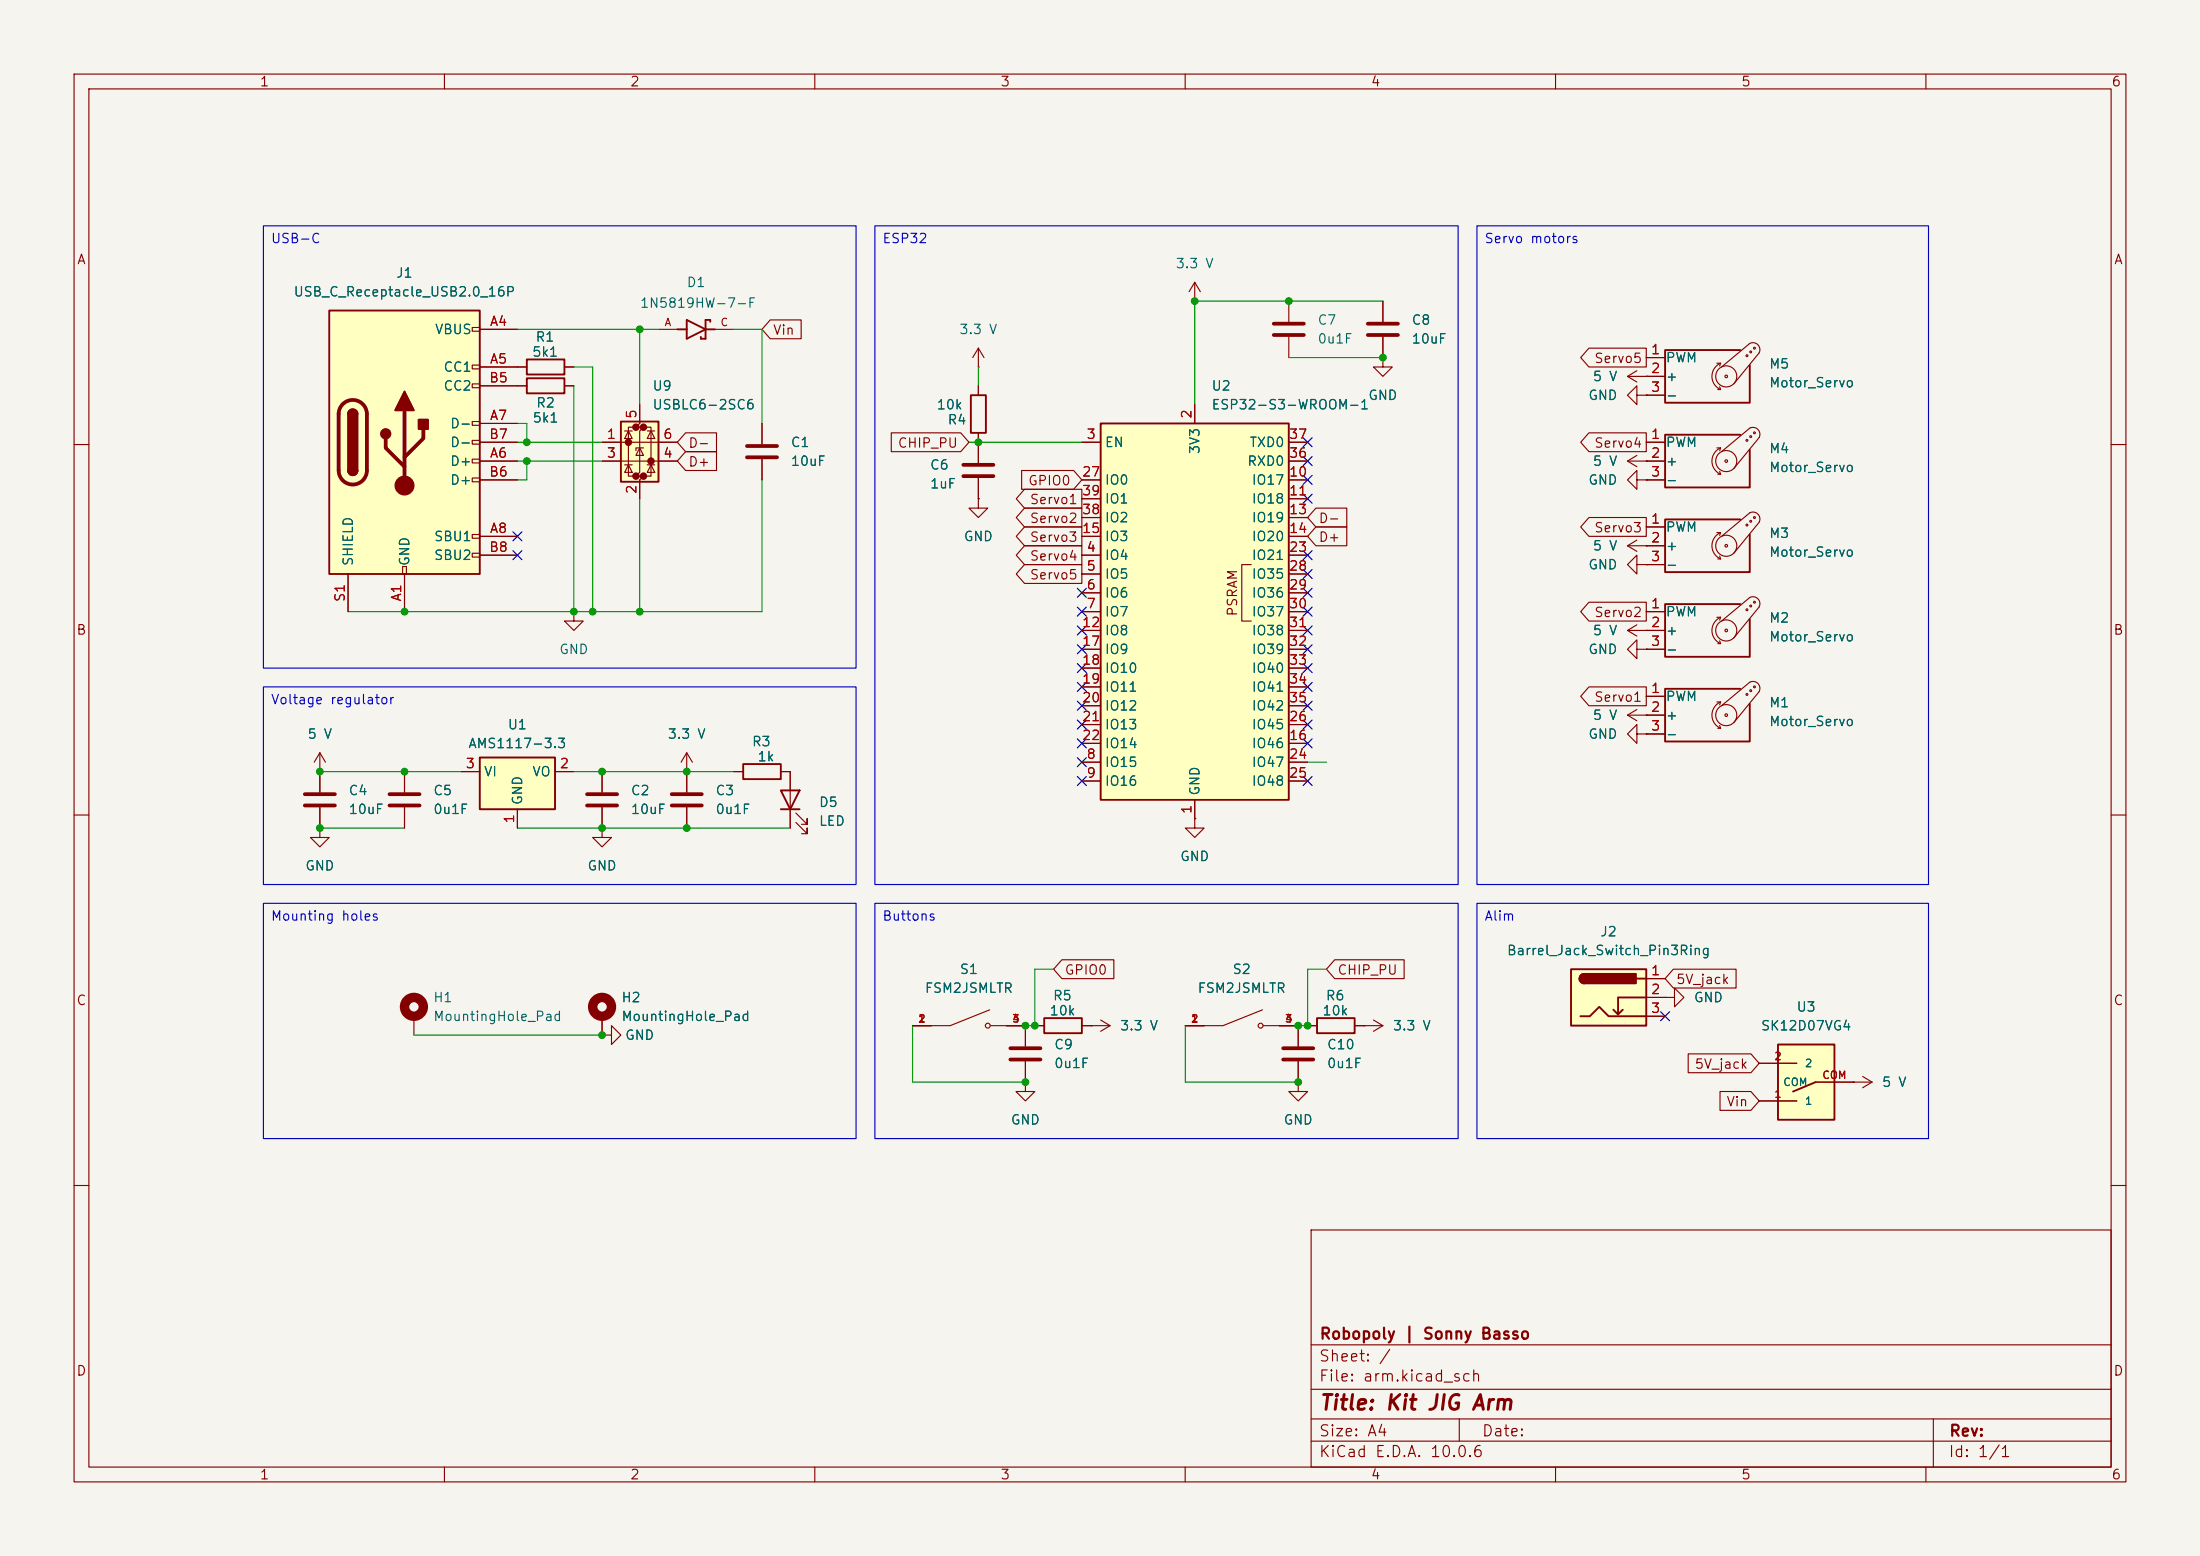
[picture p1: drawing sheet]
<svg xmlns="http://www.w3.org/2000/svg" width="297mm" height="210mm" viewBox="0 0 297 210" stroke-linecap="round" stroke-linejoin="round" font-family="sans-serif">
<path d="M0 0h297v210h-297z" fill="#f5f4ef" stroke="#f5f4ef" stroke-width=".14"/>
<g fill="none" stroke="#840000" stroke-width=".15">
<path d="M10 10h277v190h-277zM12 12h273v186h-273zM60 10v2M110 10v2M160 10v2M210 10v2M260 10v2M69.8 49.5h1.3M76.2 49.5h1.3M88.9 44.5h2.5M96.5 44.5h2.6M10 60h2"/>
<path d="M285 60h2M10 110h2M81.3 111.8v1.2h1.2l-1.2 1.3-1.3-1.3h1.3M81.3 111.8h.1M81.3 104.1v2.8M81.3 109v2.8M285 110h2M147.3 138.4h.1M147.3 138.4h2.6M148.6 137.7l1.3 .7M149.9 138.4l-1.3 .8M10 160h2"/>
<path d="M177 166h108v32h-108zM285 160h2M60 198v2M110 198v2M160 198v2M177 194.5h108M177 191.5h108M177 187.5h108M177 181.5h108M197 191.5v3M210 198v2M260 198v2"/>
<path d="M261 191.5v6.5"/>
</g>
<path d="M79.2 107.2h4.1M79.2 108.7h4.1" fill="none" stroke="#840000" stroke-width=".51"/>
<path d="M71.1 48.5h5.1v2h-5.1zM91.4 44.5h1.3M92.7 43.2l2.5 1.3-2.5 1.2zM95.2 44.5h1.3M95.9 43.4v-.2h-.7v2.5h-.6v-.2" fill="none" stroke="#840000" stroke-width=".25"/>
<path d="M44.4 41.9h20.4v35.6h-20.4z" fill="#ffffc2"/>
<g fill="none" stroke="#840000" stroke-width=".15">
<path d="M161.3 38.1l-.8 1.3M161.3 38.1l.8 1.3M161.3 38.1v2.5M63.8 44.2h1v.5h-1zM63.8 49.3h1v.5h-1zM63.8 51.8h1v.5h-1zM63.8 56.9h1v.5h-1zM63.8 59.4h1v.5h-1zM64.8 44.5h5M64.8 49.5h5M64.8 57.2h5M64.8 52.1h5"/>
<path d="M64.8 59.7h5M132.1 49.5h.1M132.1 47l-.8 1.3M132.1 47l.7 1.3M132.1 47v2.5M132.1 52.1v1.2M132.1 58.4v4.1M161.3 40.6h.1M186.7 48.3v1.2h1.3l-1.3 1.3-1.3-1.3h1.3M186.7 48.3h.1M186.7 40.6v2.8M186.7 45.5v2.8"/>
<path d="M47 77.5v5.1M54.4 76.5h.5v1h-.5zM54.6 77.5v5.1M63.8 62h1v.5h-1zM63.8 64.5h1v.5h-1zM63.8 72.1h1v.5h-1zM63.8 74.7h1v.5h-1zM64.8 62.2h5M64.8 72.4h5M64.8 64.8h5M64.8 74.9h5M132.1 64.5v2.8"/>
<path d="M77.5 82.6v1.2h1.2l-1.2 1.3-1.3-1.3h1.3M77.5 82.6h.1M139.7 138.4h1.3M146 138.4h1.3M184.1 138.4h.1M184.1 138.4h2.6M185.4 137.7l1.3 .7M186.7 138.4l-1.3 .8"/>
</g>
<path d="M44.4 41.9h20.4v35.6h-20.4zM47 55.9a.64 .64 0 0 1 .6-.7 .64 .64 0 0 1 .7 .7M131.1 53.3h2v5.1h-2zM47 63.5a.64 .64 0 0 0 .6 .6 .64 .64 0 0 0 .7-.6M141 137.4h5v2h-5z" fill="none" stroke="#840000" stroke-width=".25"/>
<path d="M46.3 54.5a1.9 1.9 0 0 1 2-.4 1.9 1.9 0 0 1 1.2 1.8v7.6a1.91 1.91 0 0 1-1.9 1.9 1.91 1.91 0 0 1-1.9-1.9v-7.6a1.9 1.9 0 0 1 .6-1.4zM52.1 59.2v1.3l2.5 2.5M54.6 55.4v10.1M57.1 57.9v1.3l-2.5 2.5M184.7 43.7h4M184.7 45.2h4M130 62.7h4.1M130 64.3h4.1" fill="none" stroke="#840000" stroke-width=".51"/>
<g fill="#840000" stroke="#840000" stroke-width=".25">
<path d="M47 55.9h1.3v7.6h-1.3z"/>
<path d="M47.2 55.4a.64 .64 0 0 1 .7-.1 .64 .64 0 0 1 .4 .6h-1.3z"/>
<path d="M47 63.5h1.3a.64 .64 0 0 1-.7 .6 .64 .64 0 0 1-.6-.6z"/>
<path d="M54.6 52.8l1.3 2.6h-2.6z"/>
<path d="M56.5 56.6h1.3v1.3h-1.3z"/>
<circle cx="52.1" cy="58.5" r=".63"/>
</g>
<circle cx="54.6" cy="65.5" r="1.27" fill="#840000" stroke="#840000" stroke-width=".15"/>
<path d="M148.6 57.2h25.4v50.8h-25.4z" fill="#ffffc2"/>
<path d="M148.6 57.2h25.4v50.8h-25.4zM100.3 103.1h5.1v2.1h-5.1zM105.4 106.7h2.5l-1.2 2.5zM105.4 109.2h2.5M177.8 137.4h5.1v2h-5.1z" fill="none" stroke="#840000" stroke-width=".25"/>
<g fill="none" stroke="#840000" stroke-width=".15">
<path d="M146 59.7h2.6M161.3 54.6v2.6M174 59.7h2.5M174 40.6v2.8M174 45.5v2.8M146 74.9h2.6M146 77.5h2.6M146 64.8h2.6M146 67.3h2.6M146 69.9h2.6M146 72.4h2.6M168.9 76.2h-1.3v7.6h1.3"/>
<path d="M174 74.9h2.5M174 77.5h2.5M174 64.8h2.5M174 67.3h2.5M174 69.9h2.5M174 72.4h2.5M174 62.2h2.5M146 80h2.6M146 82.6h2.6M146 85.1h2.6M146 87.6h2.6M146 90.2h2.6"/>
<path d="M146 92.7h2.6M146 95.3h2.6M146 97.8h2.6M174 80h2.5M174 82.6h2.5M174 85.1h2.5M174 87.6h2.5M174 90.2h2.5M174 92.7h2.5M174 95.3h2.5M174 97.8h2.5M92.7 104.1h.1"/>
<path d="M92.7 101.6v5.3M92.7 109v2.8M92.7 101.6l-.8 1.3M92.7 101.6l.8 1.3M99.1 104.1h1.2M105.4 104.1h1.3v7.7M107.4 111l1.6 1.5v-.7v.7h-.8M107.4 109.7l1.6 1.6v-.8v.8h-.8M146 102.9h2.6M146 105.4h2.6M146 100.3h2.6M161.3 110.5v1.3h1.3l-1.3 1.2-1.3-1.2h1.3"/>
<path d="M161.3 110.5h.1M161.3 108v2.5M174 102.9h2.5M174 105.4h2.5M174 100.3h2.5M55.9 137.2v2.5M81.3 139.7h1.2v-1.3l1.3 1.3-1.3 1.3v-1.3M81.3 139.7h.1M81.3 137.2v2.5M175.3 138.4v2.8M176.5 138.4h1.3M182.9 138.4h1.2"/>
<path d="M175.3 143.3v2.8"/>
</g>
<g fill="none" stroke="#840000" stroke-width="1.3">
<circle cx="55.9" cy="135.9" r="1.27"/>
<circle cx="81.3" cy="135.9" r="1.27"/>
</g>
<path d="M172 43.7h4M172 45.2h4M90.7 107.2h4M90.7 108.7h4M173.2 141.5h4.1M173.2 143h4.1" fill="none" stroke="#840000" stroke-width=".51"/>
<path d="M64.8 102.2h10.1v7h-10.1z" fill="#ffffc2"/>
<path d="M234.9 93h-10.1v7.1h11.4v-5.1M234.9 81.5h-10.1v7.1h11.4v-5M64.8 102.2h10.1v7h-10.1z" fill="none" stroke="#840000" stroke-width=".25"/>
<g fill="none" stroke="#840000" stroke-width=".15">
<path d="M219.7 96.5h5.1M219.7 96.5l1.3 .8M221 99.1v-1.3l-1.3 1.3 1.3 1.2v-1.2h1.2M221 95.8l-1.3 .7M222.2 99.1h.1M222.2 96.5h.1M222.2 94h2.6M222.2 99.1h2.6M222.2 82.6h2.6M222.2 85.1h2.6M222.2 87.6h2.6M231.8 94.7h.5"/>
<path d="M231.8 83.3h.5M231.9 98.3h.4M231.9 86.9h.4M232.2 97.9l.1 .4M232.2 86.5l.1 .4M232.3 94.7a1.94 1.94 0 0 0-1.2 1.8 1.94 1.94 0 0 0 1.2 1.8M232.3 83.3a1.94 1.94 0 0 0-1.2 1.8 1.94 1.94 0 0 0 1.2 1.8M232.3 94.7l-.1 .4M232.3 83.3l-.1 .4M232.4 95.3l3.8-3.2a.94 .94 0 0 1 1.1 .1 .94 .94 0 0 1 .2 1.1l-3.4 4.2M232.4 83.8l3.8-3.2a.94 .94 0 0 1 1.1 .2 .94 .94 0 0 1 .2 1.1l-3.4 4.2M43.2 111.8v1.2h1.2l-1.2 1.3-1.3-1.3h1.3"/>
<path d="M43.2 111.8h.1M43.2 104.1h.1M43.2 101.6v5.3M43.2 109v2.8M43.2 101.6l-.8 1.3M43.2 101.6l.7 1.3M54.6 104.1v2.8M54.6 109v2.8M62.2 104.1h2.6M69.8 109.2v2.6M74.9 104.1h2.6M133.6 136.3l-5.3 2.1h-5.1"/>
<path d="M133.7 138.4h4.7v2.8M170.4 136.3l-5.3 2.1h-5.1M170.6 138.4h4.7M138.4 146.1v1.2h1.3l-1.3 1.3-1.2-1.3h1.2M138.4 146.1h.1M138.4 143.3v2.8"/>
<circle cx="233" cy="96.5" r=".18"/>
<circle cx="233" cy="85.1" r=".18"/>
<circle cx="233" cy="96.5" r="1.42"/>
<circle cx="233" cy="85.1" r="1.42"/>
<circle cx="235.8" cy="93.7" r=".13"/>
<circle cx="235.8" cy="82.3" r=".13"/>
<circle cx="236.3" cy="81.8" r=".13"/>
<circle cx="236.3" cy="93.2" r=".13"/>
<circle cx="236.9" cy="92.7" r=".13"/>
<circle cx="236.9" cy="81.3" r=".13"/>
<circle cx="133.3" cy="138.4" r=".33"/>
<circle cx="170.2" cy="138.4" r=".33"/>
</g>
<path d="M41.1 107.2h4.1M41.1 108.7h4.1M52.6 107.2h4M52.6 108.7h4M136.4 141.5h4.1M136.4 143h4.1" fill="none" stroke="#840000" stroke-width=".51"/>
<path d="M83.8 56.9h5.1v8.1h-5.1z" fill="#ffffc2"/>
<g fill="#840000" stroke="#840000" stroke-width=".51">
<circle cx="84.8" cy="59.7" r=".25"/>
<circle cx="85.9" cy="57.7" r=".25"/>
<circle cx="85.9" cy="64.3" r=".25"/>
<circle cx="86.9" cy="57.7" r=".25"/>
<circle cx="86.9" cy="64.3" r=".25"/>
<circle cx="87.9" cy="62.2" r=".25"/>
</g>
<g fill="none" stroke="#840000" stroke-width=".15">
<path d="M69.8 52.1h1.3M76.2 52.1h1.3M81.3 59.7h10.1M84.3 58.2h1M84.8 58.2l.5 1h-1zM85.9 57.7h-1.1v6.6h1.1M86.4 54.6v2.6l-.5 .5h1l-.5 .5v5.6l-.5 .5h1l-.5 .5v2.5M86.9 57.7h1v6.6h-1M87.4 58.2h1M87.9 58.2l.5 1h-1zM102.9 57.2v2.7M222.2 59.7h2.6"/>
<path d="M222.2 48.3h2.6M222.2 50.8h2.6M222.2 53.3h2.6M231.8 49h.5M231.9 52.6h.4M232.2 52.2l.1 .4M232.3 49a1.94 1.94 0 0 0-1.2 1.8 1.94 1.94 0 0 0 1.2 1.8M232.3 49l-.1 .4M232.4 49.5l3.8-3.1a.94 .94 0 0 1 1.1 .1 .94 .94 0 0 1 .2 1.1l-3.4 4.2M81.3 62.2h10.1M84.3 62.7h1M84.8 62.7l.5 1.1h-1z"/>
<path d="M86.4 60.5l.5 1h-1zM86.9 60.5h-1v.3M87.4 62.7h1M87.9 62.7l.5 1.1h-1zM102.9 62v2.8M219.7 73.7h5.1M219.7 73.7l1.3 .7M221 76.2v-1.3l-1.3 1.3 1.3 1.3v-1.3h1.2M221 72.9l-1.3 .8M222.2 73.7h.1M222.2 76.2h.1M222.2 62.2h2.6"/>
<path d="M222.2 71.1h2.6M222.2 76.2h2.6M222.2 64.8h2.6M231.8 71.9h.5M231.8 60.5h.5M231.9 75.4h.4M231.9 64h.4M232.2 75.1l.1 .3M232.2 63.6l.1 .4M232.3 71.9a1.94 1.94 0 0 0-1.2 1.8 1.94 1.94 0 0 0 1.2 1.7M232.3 60.5a1.94 1.94 0 0 0-1.2 1.7 1.94 1.94 0 0 0 1.2 1.8M232.3 71.9l-.1 .4"/>
<path d="M232.3 60.5l-.1 .3M232.4 72.4l3.8-3.2a.94 .94 0 0 1 1.1 .2 .94 .94 0 0 1 .2 1.1l-3.4 4.2M232.4 61l3.8-3.2a.94 .94 0 0 1 1.1 .2 .94 .94 0 0 1 .2 1.1l-3.4 4.1M219.7 85.1l1.3 .8M219.7 85.1h2.5M221 87.6v-1.2l-1.3 1.2 1.3 1.3v-1.3h1.2M221 84.3l-1.3 .8M222.2 87.6h.1M222.2 85.1h.1M250.2 146.1h.1M250.2 146.1h2.5M251.5 145.3l1.2 .8"/>
<path d="M252.7 146.1l-1.2 .7"/>
<circle cx="233" cy="50.8" r=".18"/>
<circle cx="233" cy="50.8" r="1.42"/>
<circle cx="235.8" cy="48" r=".13"/>
<circle cx="235.8" cy="59.4" r=".13"/>
<circle cx="236.3" cy="58.9" r=".13"/>
<circle cx="236.3" cy="47.5" r=".13"/>
<circle cx="236.9" cy="47" r=".13"/>
<circle cx="236.9" cy="58.4" r=".13"/>
<circle cx="233" cy="73.7" r=".18"/>
<circle cx="233" cy="62.2" r=".18"/>
<circle cx="233" cy="73.7" r="1.42"/>
<circle cx="233" cy="62.2" r="1.42"/>
<circle cx="235.8" cy="70.9" r=".13"/>
<circle cx="236.3" cy="70.4" r=".13"/>
<circle cx="236.9" cy="69.9" r=".13"/>
</g>
<path d="M71.1 51.1h5.1v2h-5.1zM83.8 56.9h5.1v8.1h-5.1zM234.9 47.2h-10.1v7.2h11.4v-5.1M234.9 58.7h-10.1v7.1h11.4v-5.1M234.9 70.1h-10.1v7.1h11.4v-5.1" fill="none" stroke="#840000" stroke-width=".25"/>
<path d="M100.8 60.2h4.1M100.8 61.7h4.1" fill="none" stroke="#840000" stroke-width=".51"/>
<path d="M240 141h7.6v10.1h-7.6z" fill="#ffffc2"/>
<path d="M240 141h7.6v10.1h-7.6zM245.1 146.1l-3 1.2" fill="none" stroke="#840000" stroke-width=".25"/>
<g fill="none" stroke="#840000" stroke-width=".15">
<path d="M219.7 50.8l1.3 .8M219.7 50.8h2.5M221 53.3v-1.2l-1.3 1.2 1.3 1.3v-1.3h1.2M221 50l-1.3 .8M222.2 53.3h.1M222.2 50.8h.1M132.1 67.3v1.3h1.2l-1.2 1.3-1.3-1.3h1.3M132.1 67.3h.1M219.7 62.2l1.3 .8M219.7 62.2h2.5M221 64.8v-1.3l-1.3 1.3 1.3 1.2v-1.2h1.2M221 61.5l-1.3 .7"/>
<path d="M222.2 64.8h.1M222.2 62.2h.1M224.8 134.6h1.3v-1.2l1.2 1.2-1.2 1.3v-1.3M224.8 134.6h.1M175.3 146.1v1.2h1.2l-1.2 1.3-1.3-1.3h1.3M175.3 146.1h.1M237.5 148.6h5.1M237.5 143.5h5.1M245.1 146.1h5.1"/>
</g>
<path d="M212.1 130.8h10.1v7.6h-10.1z" fill="#ffffc2"/>
<path d="M212.1 130.8h10.1v7.6h-10.1zM213.4 137.2h1.2l1.3-1.3 1.3 1.3h5M213.9 131.4a.64 .64 0 0 0-.7 .7 .64 .64 0 0 0 .7 .6M219.1 136.3l-.7 .6M221 132.1h1.2M222.2 134.6h-3.8v2.3l-.6-.6" fill="none" stroke="#840000" stroke-width=".25"/>
<g fill="#840000" stroke="#840000" stroke-width=".25">
<path d="M213.4 131.6l.5-.2v1.3a.63 .63 0 0 1-.6-.4 .63 .63 0 0 1 .1-.7z"/>
<path d="M213.9 131.4h7v1.3h-7z"/>
</g>
<g fill="none" stroke="#840000" stroke-width=".15">
<path d="M64.8 59.7h5M64.8 44.5h5M64.8 49.5h6.3M64.8 57.2h5M64.8 52.1h6.3M76.2 49.5h1.3M76.2 52.1h1.3M81.3 59.7h2.5M86.4 54.6v2.6M88.9 59.7h2.5M92.6 58.4h4.1v2.6h-4.1l-1.2-1.3zM102.9 57.2v2.7"/>
<path d="M104 43.2h4.2v2.5h-4.2l-1.1-1.2zM120.3 58.4h9.4l1.1 1.3-1.1 1.3h-9.4zM132.1 52.1v1.2M132.1 58.4v4.1M146 59.7h2.6M161.3 54.6v2.6M174 59.7h2.5M186.7 48.3h.1M186.7 40.6v2.8M186.7 45.5v2.8M214.5 58.4h7.7v2.6h-7.7l-1.1-1.3zM214.5 47h7.7v2.5h-7.7l-1.1-1.2z"/>
<path d="M222.2 53.3h.1M222.2 50.8h.1M222.2 48.3h2.6M222.2 50.8h2.6M222.2 53.3h2.6M222.2 59.7h2.6M47 77.5v5.1M54.6 77.5v5.1M64.8 62.2h5M64.8 64.8h5M64.8 74.9h5M64.8 72.4h5"/>
<path d="M81.3 62.2h2.5M86.4 64.8v2.5M88.9 62.2h2.5M92.6 61h4.1v2.5h-4.1l-1.2-1.3zM102.9 62v2.8M132.1 67.3h.1M132.1 64.5v2.8M137.9 63.5h7l1.1 1.3-1.1 1.2h-7zM138.3 68.6h7.7v2.5h-7.7l-1.1-1.2zM138.3 73.7h7.7v2.5h-7.7l-1.1-1.3zM138.3 76.2h7.7v2.5h-7.7l-1.1-1.2zM138.3 66h7.7v2.6h-7.7l-1.1-1.3z"/>
<path d="M138.3 71.1h7.7v2.6h-7.7l-1.1-1.3zM146 64.8h2.6M146 74.9h2.6M146 77.5h2.6M146 67.3h2.6M146 69.9h2.6M146 72.4h2.6M174 62.2h2.5M174 64.8h2.5M174 74.9h2.5M174 77.5h2.5M174 67.3h2.5"/>
<path d="M174 69.9h2.5M174 72.4h2.5M177.6 68.6h4.2v2.5h-4.2l-1.1-1.2zM177.6 71.1h4.2v2.6h-4.2l-1.1-1.3zM214.5 69.8h7.7v2.6h-7.7l-1.1-1.3zM222.2 73.7h.1M222.2 76.2h.1M222.2 64.8h.1M222.2 62.2h.1M222.2 71.1h2.6M222.2 73.7h2.6M222.2 76.2h2.6"/>
<path d="M222.2 62.2h2.6M222.2 64.8h2.6M146 82.6h2.6M146 85.1h2.6M146 87.6h2.6M146 80h2.6M146 90.2h2.6M146 92.7h2.6M146 95.3h2.6M146 97.8h2.6M174 82.6h2.5M174 85.1h2.5"/>
<path d="M174 87.6h2.5M174 80h2.5M174 90.2h2.5M174 92.7h2.5M174 95.3h2.5M174 97.8h2.5M214.5 92.7h7.7v2.6h-7.7l-1.1-1.3zM214.5 81.3h7.7v2.5h-7.7l-1.1-1.2zM222.2 99.1h.1M222.2 96.5h.1M222.2 87.6h.1M222.2 85.1h.1"/>
<path d="M222.2 94h2.6M222.2 96.5h2.6M222.2 99.1h2.6M222.2 82.6h2.6M222.2 85.1h2.6M222.2 87.6h2.6M43.2 111.8h.1M43.2 104.1h.1M43.2 104.1v2.8M43.2 109v2.8M54.6 104.1v2.8M54.6 109v2.8"/>
<path d="M62.2 104.1h2.6M69.8 109.2v2.6M74.9 104.1h2.6M81.3 111.8h.1M81.3 104.1v2.8M81.3 109v2.8M92.7 104.1h.1M92.7 104.1v2.8M92.7 109v2.8M99.1 104.1h1.2M105.4 104.1h1.3v2.6M106.7 109.2v2.6"/>
<path d="M146 102.9h2.6M146 105.4h2.6M146 100.3h2.6M161.3 110.5h.1M161.3 108v2.5M174 102.9h2.5M174 105.4h2.5M174 100.3h2.5M81.3 139.7h.1M81.3 137.2v2.5M123.2 138.4h2.5M135.9 138.4h2.5v2.8"/>
<path d="M139.7 138.4h1.3M143.4 129.5h7v2.6h-7l-1.2-1.3zM146 138.4h1.3M147.3 138.4h.1M160 138.4h2.6M172.7 138.4h2.6v2.8M176.5 138.4h1.3M180.2 129.5h9.4v2.6h-9.4l-1.1-1.3zM182.9 138.4h1.2M184.1 138.4h.1M222.2 132.1h2.6M222.2 134.6h2.6"/>
<path d="M222.2 137.2h2.6M224.8 134.6h.1M225.9 130.8h8.5v2.6h-8.5l-1.1-1.3zM138.4 146.1h.1M138.4 143.3v2.8M175.3 146.1h.1M175.3 143.3v2.8M227.9 142.2h8.5l1.1 1.3-1.1 1.3h-8.5zM232.2 147.3h4.2l1.1 1.3-1.1 1.3h-4.2zM237.5 148.6h5.1M237.5 143.5h5.1M245.1 146.1h5.1"/>
<path d="M250.2 146.1h.1"/>
</g>
<g fill="none" stroke="#009600" stroke-width=".15">
<path d="M69.8 44.5h19.1M69.8 57.2h1.3v2.5M69.8 59.7h11.5M77.5 52.1v30.5M77.5 49.5h2.5v33.1M86.4 44.5v10.1M99.1 44.5h3.8v12.7M130.8 59.7h15.2M132.1 49.5v2.6M174 48.3h12.7M186.7 40.6h-25.4v14M69.8 62.2h11.5"/>
<path d="M71.1 62.2v2.6h-1.3M86.4 67.3v15.3M102.9 64.8v17.8h-55.9M43.2 111.8h11.4M43.2 104.1h19M69.8 111.8h36.9M77.5 104.1h21.6M176.5 102.9h2.6M55.9 139.7h25.4M123.2 138.4v7.7h15.2M142.2 130.8h-2.5v7.6h-1.3M160 138.4v7.7h15.3"/>
<path d="M179.1 130.8h-2.6v7.6h-1.2"/>
</g>
<g fill="none" stroke="#000084" stroke-width=".15">
<path d="M175.9 59.1l1.2 1.2M177.1 59.1l-1.2 1.2M69.2 71.8l1.3 1.2M69.2 74.3l1.3 1.2M70.5 71.8l-1.3 1.2M70.5 74.3l-1.3 1.2M145.4 79.4l1.3 1.2M146.7 79.4l-1.3 1.2M175.9 61.6l1.2 1.2M175.9 64.2l1.2 1.2M175.9 76.9l1.2 1.2M175.9 66.7l1.2 1.2"/>
<path d="M175.9 74.3l1.2 1.2M175.9 79.4l1.2 1.2M177.1 61.6l-1.2 1.2M177.1 64.2l-1.2 1.2M177.1 76.9l-1.2 1.2M177.1 66.7l-1.2 1.2M177.1 74.3l-1.2 1.2M177.1 79.4l-1.2 1.2M145.4 89.6l1.3 1.2M145.4 94.6l1.3 1.3M145.4 87l1.3 1.2M145.4 84.5l1.3 1.2"/>
<path d="M145.4 92.1l1.3 1.2M145.4 99.7l1.3 1.2M145.4 81.9l1.3 1.3M145.4 97.2l1.3 1.2M146.7 92.1l-1.3 1.2M146.7 94.6l-1.3 1.3M146.7 97.2l-1.3 1.2M146.7 89.6l-1.3 1.2M146.7 87l-1.3 1.2M146.7 84.5l-1.3 1.2M146.7 99.7l-1.3 1.2M146.7 81.9l-1.3 1.3"/>
<path d="M175.9 99.7l1.2 1.2M175.9 81.9l1.2 1.3M175.9 92.1l1.2 1.2M175.9 97.2l1.2 1.2M175.9 94.6l1.2 1.3M175.9 89.6l1.2 1.2M175.9 84.5l1.2 1.2M175.9 87l1.2 1.2M177.1 99.7l-1.2 1.2M177.1 81.9l-1.2 1.3M177.1 92.1l-1.2 1.2M177.1 97.2l-1.2 1.2"/>
<path d="M177.1 94.6l-1.2 1.3M177.1 89.6l-1.2 1.2M177.1 84.5l-1.2 1.2M177.1 87l-1.2 1.2M145.4 102.3l1.3 1.2M145.4 104.8l1.3 1.2M146.7 104.8l-1.3 1.2M146.7 102.3l-1.3 1.2M175.9 104.8l1.2 1.2M177.1 104.8l-1.2 1.2M224.2 136.6l1.2 1.2M225.4 136.6l-1.2 1.2"/>
</g>
<path d="M35.6 30.5h80v59.7h-80zM118.1 30.5h78.7v88.9h-78.7zM199.4 30.5h60.9v88.9h-60.9zM35.6 92.7h80v26.7h-80zM35.6 121.9h80v31.8h-80zM118.1 121.9h78.7v31.8h-78.7zM199.4 121.9h60.9v31.8h-60.9z" fill="none" stroke="#0000c2" stroke-width=".15"/>
<g fill="#009600" stroke="#009600" stroke-width=".14">
<circle cx="80" cy="82.6" r=".46"/>
<circle cx="86.4" cy="82.6" r=".46"/>
<circle cx="81.3" cy="139.7" r=".46"/>
<circle cx="92.7" cy="111.8" r=".46"/>
<circle cx="43.2" cy="111.8" r=".46"/>
<circle cx="54.6" cy="104.1" r=".46"/>
<circle cx="43.2" cy="104.1" r=".46"/>
<circle cx="81.3" cy="111.8" r=".46"/>
<circle cx="92.7" cy="104.1" r=".46"/>
<circle cx="81.3" cy="104.1" r=".46"/>
<circle cx="54.6" cy="82.6" r=".46"/>
<circle cx="77.5" cy="82.6" r=".46"/>
<circle cx="71.1" cy="62.2" r=".46"/>
<circle cx="86.4" cy="44.5" r=".46"/>
<circle cx="71.1" cy="59.7" r=".46"/>
<circle cx="132.1" cy="59.7" r=".46"/>
<circle cx="138.4" cy="146.1" r=".46"/>
<circle cx="139.7" cy="138.4" r=".46"/>
<circle cx="138.4" cy="138.4" r=".46"/>
<circle cx="175.3" cy="138.4" r=".46"/>
<circle cx="175.3" cy="146.1" r=".46"/>
<circle cx="176.5" cy="138.4" r=".46"/>
<circle cx="161.3" cy="40.6" r=".46"/>
<circle cx="174" cy="40.6" r=".46"/>
<circle cx="186.7" cy="48.3" r=".46"/>
</g>
<text font-size="2" fill="#840000" x="178" y="190.8">Title: Kit JIG Arm</text>
<g font-size="1.5" fill="#840000">
<text x="178" y="184.1">Sheet: /</text>
<text x="178" y="181.1">Robopoly | Sonny Basso</text>
<text x="178" y="186.8">File: arm.kicad_sch</text>
<text x="178" y="197">KiCad E.D.A. 10.0.6</text>
<text x="178" y="194.2">Size: A4</text>
<text x="200" y="194.2">Date:</text>
<text x="263" y="197">Id: 1/1</text>
<text x="263" y="194.2">Rev:</text>
</g>
<g font-size="1.3" fill="#840000">
<text x="35" y="12">1</text>
<text x="85" y="12">2</text>
<text x="135" y="12">3</text>
<text x="185" y="12">4</text>
<text x="235" y="12">5</text>
<text x="285" y="12">6</text>
<text x="10.3" y="36">A</text>
<text x="285.3" y="36">A</text>
<text x="104.3" y="45.5">Vin</text>
<text x="215.1" y="49.3">Servo5</text>
<text x="92.8" y="60.7">D-</text>
<text x="92.8" y="63.3">D+</text>
<text x="121.1" y="60.7">CHIP_PU</text>
<text x="138.7" y="65.8">GPIO0</text>
<text x="215.1" y="60.7">Servo4</text>
<text x="138.9" y="70.9">Servo2</text>
<text x="138.9" y="68.4">Servo1</text>
<text x="177.9" y="70.9">D-</text>
<text x="138.9" y="76">Servo4</text>
<text x="138.9" y="73.4">Servo3</text>
<text x="177.9" y="73.4">D+</text>
<text x="215.1" y="72.2">Servo3</text>
<text x="138.9" y="78.5">Servo5</text>
<text x="167.3" y="83.3" transform="rotate(-90 167.3 83.3)">PSRAM</text>
<text x="215.1" y="83.6">Servo2</text>
<text x="10.2" y="86">B</text>
<text x="285.2" y="86">B</text>
<text x="215.1" y="95">Servo1</text>
<text x="143.6" y="131.9">GPIO0</text>
<text x="180.5" y="131.9">CHIP_PU</text>
<text x="10.2" y="136">C</text>
<text x="226.2" y="133.1">5V_jack</text>
<text x="285.2" y="136">C</text>
<text x="228.7" y="144.6">5V_jack</text>
<text x="233" y="149.6">Vin</text>
<text x="10.2" y="186">D</text>
<text x="285.2" y="186">D</text>
<text x="35" y="200">1</text>
<text x="85" y="200">2</text>
<text x="135" y="200">3</text>
<text x="185" y="200">4</text>
<text x="235" y="200">5</text>
<text x="285" y="200">6</text>
</g>
<g font-size="1.3" fill="#0000c2">
<text x="36.5" y="33.1">USB-C</text>
<text x="119" y="33.1">ESP32</text>
<text x="200.3" y="33.1">Servo motors</text>
<text x="36.5" y="95.4">Voltage regulator</text>
<text x="36.5" y="124.6">Mounting holes</text>
<text x="119" y="124.6">Buttons</text>
<text x="200.3" y="124.6">Alim</text>
</g>
<g font-size="1.3" fill="#006464">
<text x="39.5" y="40.3">USB_C_Receptacle_USB2.0_16P</text>
<text x="53.4" y="37.8">J1</text>
<text x="86.3" y="41.9">1N5819HW-7-F</text>
<text x="92.6" y="39.1">D1</text>
<text x="158.6" y="36.5">3.3 V</text>
<text x="58.6" y="45.4">VBUS</text>
<text x="72.2" y="46.4">R1</text>
<text x="129.4" y="45.4">3.3 V</text>
<text x="177.8" y="44.1">C7</text>
<text x="177.8" y="46.7">0u1F</text>
<text x="190.5" y="44.1">C8</text>
<text x="190.5" y="46.7">10uF</text>
<text x="59.8" y="50.5">CC1</text>
<text x="59.8" y="53">CC2</text>
<text x="71.8" y="48.5">5k1</text>
<text x="88" y="53">U9</text>
<text x="163.5" y="53">U2</text>
<text x="214.9" y="51.8">5 V</text>
<text x="224.8" y="49.2">PWM</text>
<text x="224.8" y="51.8">+</text>
<text x="238.7" y="50.1">M5</text>
<text x="238.7" y="52.6">Motor_Servo</text>
<text x="60.7" y="58.1">D-</text>
<text x="71.8" y="57.4">5k1</text>
<text x="72.3" y="55.3">R2</text>
<text x="88" y="55.6">USBLC6-2SC6</text>
<text x="126.4" y="55.6">10k</text>
<text x="127.8" y="57.6">R4</text>
<text x="163.5" y="55.6">ESP32-S3-WROOM-1</text>
<text x="184.6" y="54.3">GND</text>
<text x="214.3" y="54.3">GND</text>
<text x="224.8" y="54.3">-</text>
<text x="60.7" y="63.2">D+</text>
<text x="60.7" y="65.7">D+</text>
<text x="60.7" y="60.7">D-</text>
<text x="106.7" y="60.7">C1</text>
<text x="106.7" y="63.2">10uF</text>
<text x="125.5" y="63.7">C6</text>
<text x="149.1" y="60.7">EN</text>
<text x="149.1" y="65.7">IO0</text>
<text x="162.3" y="61.4" transform="rotate(-90 162.3 61.4)">3V3</text>
<text x="168.3" y="63.2">RXD0</text>
<text x="168.6" y="60.7">TXD0</text>
<text x="168.9" y="65.7">IO17</text>
<text x="214.3" y="65.7">GND</text>
<text x="214.9" y="63.2">5 V</text>
<text x="224.8" y="60.7">PWM</text>
<text x="224.8" y="63.2">+</text>
<text x="224.8" y="65.7">-</text>
<text x="238.7" y="61.5">M4</text>
<text x="238.7" y="64">Motor_Servo</text>
<text x="125.5" y="66.2">1uF</text>
<text x="149.1" y="70.8">IO2</text>
<text x="149.1" y="68.3">IO1</text>
<text x="168.9" y="68.3">IO18</text>
<text x="168.9" y="70.8">IO19</text>
<text x="48" y="76.5" transform="rotate(-90 48 76.5)">SHIELD</text>
<text x="55.6" y="76.5" transform="rotate(-90 55.6 76.5)">GND</text>
<text x="58.5" y="73.4">SBU1</text>
<text x="58.5" y="75.9">SBU2</text>
<text x="130" y="73.4">GND</text>
<text x="149.1" y="75.9">IO4</text>
<text x="149.1" y="73.4">IO3</text>
<text x="168.9" y="73.4">IO20</text>
<text x="168.9" y="75.9">IO21</text>
<text x="214.3" y="77.2">GND</text>
<text x="214.9" y="74.6">5 V</text>
<text x="224.8" y="72.1">PWM</text>
<text x="224.8" y="74.6">+</text>
<text x="224.8" y="77.2">-</text>
<text x="238.7" y="72.9">M3</text>
<text x="238.7" y="75.5">Motor_Servo</text>
<text x="149.1" y="78.4">IO5</text>
<text x="149.1" y="81">IO6</text>
<text x="149.1" y="83.5">IO7</text>
<text x="168.9" y="78.4">IO35</text>
<text x="168.9" y="81">IO36</text>
<text x="168.9" y="83.5">IO37</text>
<text x="224.8" y="83.5">PWM</text>
<text x="75.4" y="88.6">GND</text>
<text x="149.1" y="86.1">IO8</text>
<text x="149.1" y="88.6">IO9</text>
<text x="168.9" y="86.1">IO38</text>
<text x="168.9" y="88.6">IO39</text>
<text x="214.3" y="88.6">GND</text>
<text x="214.9" y="86.1">5 V</text>
<text x="224.8" y="86.1">+</text>
<text x="224.8" y="88.6">-</text>
<text x="238.7" y="84.4">M2</text>
<text x="238.7" y="86.9">Motor_Servo</text>
<text x="149.1" y="91.1">IO10</text>
<text x="149.1" y="93.7">IO11</text>
<text x="168.9" y="91.1">IO40</text>
<text x="168.9" y="93.7">IO41</text>
<text x="224.8" y="94.9">PWM</text>
<text x="238.7" y="95.8">M1</text>
<text x="41.4" y="100">5 V</text>
<text x="63.1" y="101.3">AMS1117-3.3</text>
<text x="68.5" y="98.8">U1</text>
<text x="90" y="100">3.3 V</text>
<text x="101.4" y="101">R3</text>
<text x="149.1" y="96.2">IO12</text>
<text x="149.1" y="98.8">IO13</text>
<text x="149.1" y="101.3">IO14</text>
<text x="168.9" y="101.3">IO46</text>
<text x="168.9" y="98.8">IO45</text>
<text x="168.9" y="96.2">IO42</text>
<text x="214.3" y="100">GND</text>
<text x="214.9" y="97.5">5 V</text>
<text x="224.8" y="97.5">+</text>
<text x="224.8" y="100">-</text>
<text x="238.7" y="98.3">Motor_Servo</text>
<text x="47" y="107.6">C4</text>
<text x="58.4" y="107.6">C5</text>
<text x="65.3" y="105.1">VI</text>
<text x="71.8" y="105.1">VO</text>
<text x="85.1" y="107.6">C2</text>
<text x="96.5" y="107.6">C3</text>
<text x="102.2" y="103.1">1k</text>
<text x="149.1" y="103.8">IO15</text>
<text x="149.1" y="106.4">IO16</text>
<text x="162.3" y="107.5" transform="rotate(-90 162.3 107.5)">GND</text>
<text x="168.9" y="103.8">IO47</text>
<text x="168.9" y="106.4">IO48</text>
<text x="47" y="110.2">10uF</text>
<text x="58.4" y="110.2">0u1F</text>
<text x="70.8" y="108.7" transform="rotate(-90 70.8 108.7)">GND</text>
<text x="85.1" y="110.2">10uF</text>
<text x="96.5" y="110.2">0u1F</text>
<text x="110.5" y="109.2">D5</text>
<text x="110.5" y="111.8">LED</text>
<text x="41.1" y="117.8">GND</text>
<text x="79.2" y="117.8">GND</text>
<text x="159.2" y="116.5">GND</text>
<text x="129.5" y="131.8">S1</text>
<text x="166.3" y="131.8">S2</text>
<text x="203.3" y="129.2">Barrel_Jack_Switch_Pin3Ring</text>
<text x="216" y="126.7">J2</text>
<text x="58.4" y="135.6">H1</text>
<text x="83.8" y="135.6">H2</text>
<text x="124.8" y="134.3">FSM2JSMLTR</text>
<text x="141.6" y="137.4">10k</text>
<text x="142.1" y="135.3">R5</text>
<text x="161.6" y="134.3">FSM2JSMLTR</text>
<text x="178.4" y="137.4">10k</text>
<text x="178.9" y="135.3">R6</text>
<text x="228.6" y="135.6">GND</text>
<text x="242.4" y="136.9">U3</text>
<text x="58.4" y="138.1">MountingHole_Pad</text>
<text x="83.8" y="138.1">MountingHole_Pad</text>
<text x="84.3" y="140.7">GND</text>
<text x="142.2" y="141.9">C9</text>
<text x="151.1" y="139.4">3.3 V</text>
<text x="179.1" y="141.9">C10</text>
<text x="187.9" y="139.4">3.3 V</text>
<text x="237.6" y="139.4">SK12D07VG4</text>
<text x="142.2" y="144.5">0u1F</text>
<text x="179.1" y="144.5">0u1F</text>
<text x="254" y="147">5 V</text>
<text x="136.4" y="152.1">GND</text>
<text x="173.2" y="152.1">GND</text>
</g>
<g font-size="1.3" fill="#a90000">
<text x="66" y="44.3">A4</text>
<text x="65.9" y="51.9">B5</text>
<text x="66" y="49.4">A5</text>
<text x="222.8" y="48.1">1</text>
<text x="222.8" y="50.7">2</text>
<text x="222.8" y="53.2">3</text>
<text x="65.9" y="59.6">B7</text>
<text x="66" y="57">A7</text>
<text x="81.8" y="59.6">1</text>
<text x="86.2" y="56.6" transform="rotate(-90 86.2 56.6)">5</text>
<text x="89.4" y="59.6">6</text>
<text x="146.6" y="59.6">3</text>
<text x="161.2" y="56.6" transform="rotate(-90 161.2 56.6)">2</text>
<text x="173.9" y="59.6">37</text>
<text x="222.8" y="59.6">1</text>
<text x="65.9" y="64.6">B6</text>
<text x="66" y="62.1">A6</text>
<text x="81.8" y="62.1">3</text>
<text x="89.4" y="62.1">4</text>
<text x="146" y="64.6">27</text>
<text x="173.9" y="64.6">10</text>
<text x="173.9" y="62.1">36</text>
<text x="222.8" y="62.1">2</text>
<text x="222.8" y="64.6">3</text>
<text x="86.2" y="66.8" transform="rotate(-90 86.2 66.8)">2</text>
<text x="146" y="69.7">38</text>
<text x="146" y="67.2">39</text>
<text x="173.9" y="67.2">11</text>
<text x="173.9" y="69.7">13</text>
<text x="222.8" y="71">1</text>
<text x="65.9" y="74.8">B8</text>
<text x="66" y="72.3">A8</text>
<text x="146" y="72.3">15</text>
<text x="146.6" y="74.8">4</text>
<text x="146.6" y="77.3">5</text>
<text x="173.9" y="72.3">14</text>
<text x="173.9" y="74.8">23</text>
<text x="173.9" y="77.3">28</text>
<text x="222.8" y="73.5">2</text>
<text x="222.8" y="76.1">3</text>
<text x="46.9" y="81.3" transform="rotate(-90 46.9 81.3)">S1</text>
<text x="54.5" y="81.3" transform="rotate(-90 54.5 81.3)">A1</text>
<text x="146.6" y="79.9">6</text>
<text x="146.6" y="82.4">7</text>
<text x="173.9" y="79.9">29</text>
<text x="173.9" y="82.4">30</text>
<text x="222.8" y="82.4">1</text>
<text x="146" y="85">12</text>
<text x="146" y="87.5">17</text>
<text x="173.9" y="85">31</text>
<text x="173.9" y="87.5">32</text>
<text x="222.8" y="85">2</text>
<text x="222.8" y="87.5">3</text>
<text x="146" y="90">18</text>
<text x="146" y="92.6">19</text>
<text x="146" y="95.1">20</text>
<text x="173.9" y="90">33</text>
<text x="173.9" y="92.6">34</text>
<text x="173.9" y="95.1">35</text>
<text x="222.8" y="93.8">1</text>
<text x="146" y="97.7">21</text>
<text x="146" y="100.2">22</text>
<text x="173.9" y="100.2">16</text>
<text x="173.9" y="97.7">26</text>
<text x="222.8" y="96.4">2</text>
<text x="222.8" y="98.9">3</text>
<text x="62.8" y="104">3</text>
<text x="75.5" y="104">2</text>
<text x="146.6" y="102.7">8</text>
<text x="146.6" y="105.3">9</text>
<text x="173.9" y="102.7">24</text>
<text x="173.9" y="105.3">25</text>
<text x="69.7" y="111.2" transform="rotate(-90 69.7 111.2)">1</text>
<text x="161.2" y="110" transform="rotate(-90 161.2 110)">1</text>
<text x="222.8" y="131.9">1</text>
<text x="222.8" y="134.5">2</text>
<text x="222.8" y="137">3</text>
</g>
<g font-size="1" fill="#a90000">
<text x="89.6" y="44.3">A</text>
<text x="97.2" y="44.3">C</text>
<text x="123.9" y="138.2">1</text>
<text x="123.9" y="138.2">2</text>
<text x="136.6" y="138.2">3</text>
<text x="136.6" y="138.2">4</text>
<text x="160.7" y="138.2">1</text>
<text x="160.7" y="138.2">2</text>
<text x="173.4" y="138.2">3</text>
<text x="173.4" y="138.2">4</text>
<text x="239.4" y="143.3">2</text>
<text x="239.4" y="148.4">1</text>
<text x="245.9" y="145.9">COM</text>
</g>
<g font-size="1" fill="#006464">
<text x="240.7" y="146.8">COM</text>
<text x="243.6" y="149.4">1</text>
<text x="243.6" y="144.3">2</text>
</g>
</svg>
